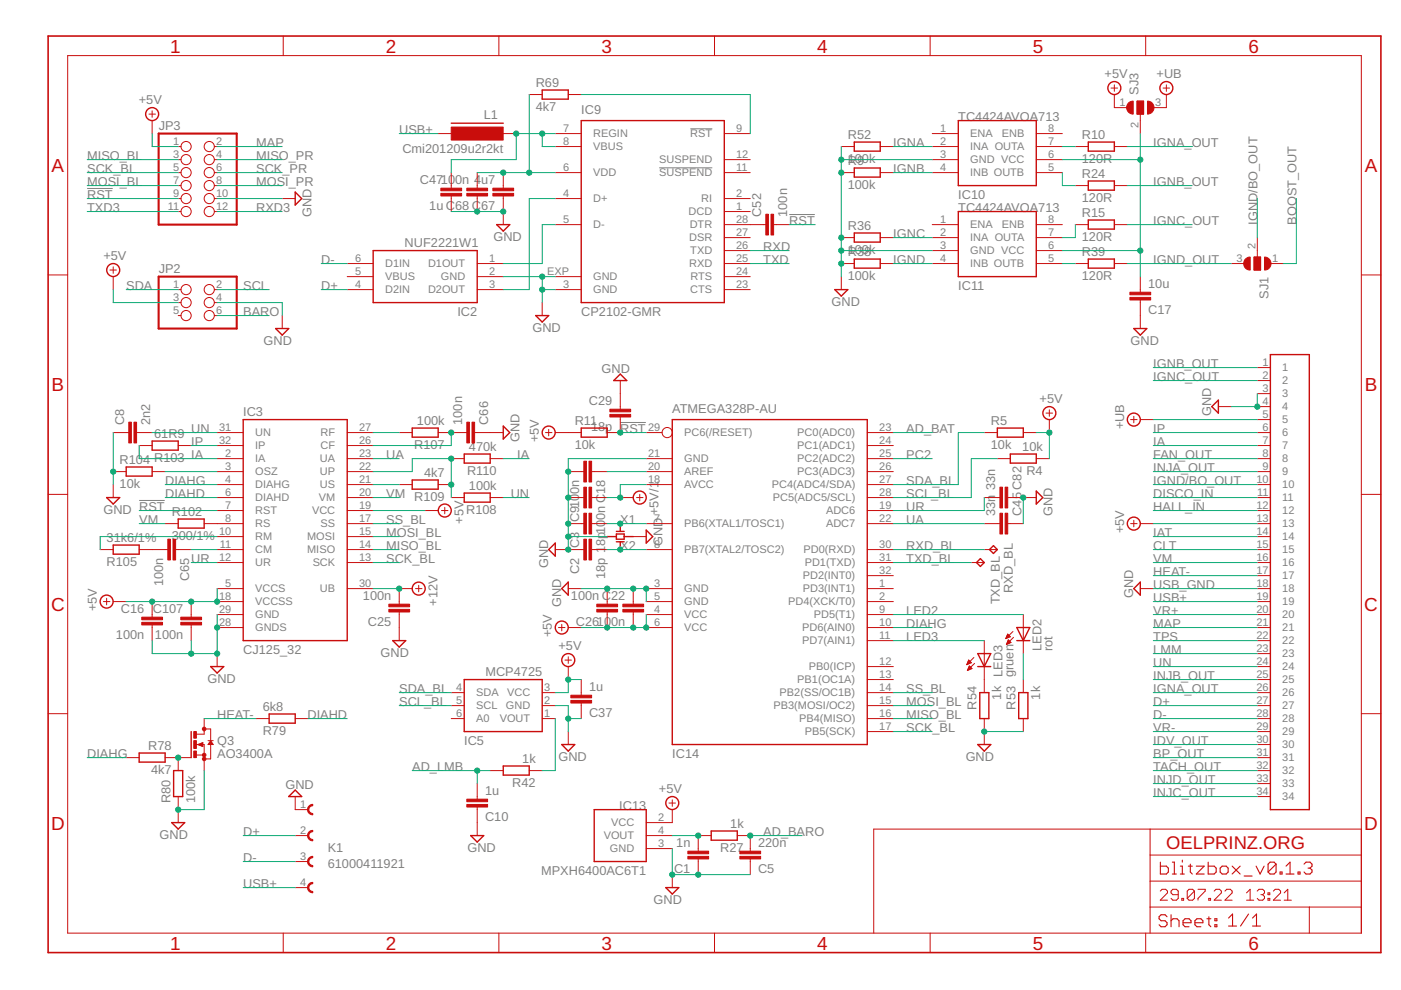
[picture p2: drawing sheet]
<svg xmlns="http://www.w3.org/2000/svg" width="297mm" height="210mm" viewBox="0 0 297 210" stroke-linecap="round" stroke-linejoin="round" font-family="sans-serif">
<path d="M18.5 40h5.4M139.8 35.6h11.2M146.4 27.3h4.6M167.3 45.5h5.5M131.5 89.6h5.4M29.5 106.1h5.4" fill="none" stroke="#808080" stroke-width=".21"/>
<g fill="none" stroke="#c90d0c" stroke-width=".21">
<path d="M14.4 11.8h274.2v186h-274.2zM60 7.6v4.2M105.8 7.6v4.2M151.5 7.6v4.2M197.2 7.6v4.2M235.6 18.7h1.3M236.3 18v1.4M242.9 7.6v4.2M246.6 18.7h1.4M247.3 18v1.4M31.6 24.2h1.4M32.3 23.5v1.4"/>
<path d="M32.3 25.6v2.7M37.8 39.3h.6M37.8 31.1h.6M37.8 36.6h.6M37.8 33.8h.6M45.4 39.3h.6M45.4 31.1h.6M45.4 36.6h.6M45.4 33.8h.6M92.9 28.3h2.8M95.7 36.6v3.3M101.2 36.6v3.3"/>
<path d="M106.7 28.3h2.8M106.7 36.6v3.3M112.2 20h2.8M117.7 31.1h5.5M117.7 36.6h5.5M117.7 28.3h5.5M120.5 20h2.7M153.6 36.6h5.5M153.6 28.3h5.5M153.6 33.8h5.5M178.4 31.1h2.7M178.4 36.6h2.7"/>
<path d="M186.6 31.1h2.8M186.6 36.6h2.8M197.7 31.1h5.5M197.7 36.6h5.5M197.7 28.3h5.5M197.7 33.8h5.5M219.7 31.1h5.5M219.7 36.6h5.5M219.7 28.3h5.5M219.7 33.8h5.5M228 39.3h2.7M228 31.1h2.7"/>
<path d="M236.3 39.3h2.7M236.3 31.1h2.7M236.3 20v2.8h2.7M241.1 21.4h1.4v2.8h-1.4zM241.8 24.2v4.1M247.3 20v2.8h-2.8M10.2 58.3h4.2M23.3 57.3h1.4M24 56.6v1.4M24 58.7v2.7M37.8 42.1h.6M37.8 44.9h.6"/>
<path d="M45.4 42.1h.6M45.4 44.9h.6M59.8 42.1h2.8M73.6 55.9h5.5M73.6 58.7h5.5M95.7 41.6v3.3M101.2 55.9h5.5M101.2 41.6v3.3M101.2 58.7h5.5M106.7 41.6v6M117.7 47.6h5.5M117.7 42.1h5.5"/>
<path d="M117.7 58.7h5.5M153.6 47.6h8.8M153.6 50.4h5.5M153.6 55.9h5.5M153.6 53.1h5.5M153.6 42.1h5.5M153.6 44.9h5.5M153.6 58.7h5.5M164 47.6h3.3M178.4 50.4h2.7M178.4 55.9h2.7M178.4 58.7v2.7"/>
<path d="M186.6 50.4h2.8M186.6 55.9h2.8M197.7 47.6h5.5M197.7 50.4h5.5M197.7 55.9h5.5M197.7 53.1h5.5M219.7 47.6h5.5M219.7 50.4h5.5M219.7 55.9h5.5M219.7 53.1h5.5M228 47.6h2.7M228 55.9h2.7"/>
<path d="M236.3 47.6h2.7M236.3 55.9h2.7M241.8 58.7v3.3M261.1 55.9h2.7M265.9 54.5h1.4v2.8h-1.4zM266.6 50.4v4.1M269.3 55.9h2.8M288.6 58.3h4.2M37.8 61.4h.6M37.8 64.2h.6M37.8 66.9h.6M45.4 61.4h.6"/>
<path d="M45.4 64.2h.6M45.4 66.9h.6M59.8 66.9v2.8M73.6 61.4h5.5M101.2 61.4h5.5M115 64.2v2.7M117.7 61.4h5.5M153.6 61.4h5.5M241.8 63.6v6.1M266.6 77.9h2.7M24 100h2.8M24 91.7h3.3"/>
<path d="M29 91.7h3.3M29.5 94.5h2.8M32.3 100h2.7M37.8 94.5h2.7M46 94.5h5.6M46 100h5.6M46 91.7h5.6M46 97.2h5.6M73.6 94.5h5.5M73.6 100h5.5M73.6 91.7h5.5M73.6 97.2h5.5"/>
<path d="M84.6 91.7h2.8M92.9 91.7h6.1M95.7 97.2h2.7M100.6 91.7h6.1M103.9 97.2h2.8M115.7 91.7h1.3M116.3 91v1.4M117.7 91.7h5.5M120.5 100h3.3M125.4 100h3.3M131.5 88.4v3.3h-2.8M131.5 80.7v6.1"/>
<path d="M137 100h5.5M137 91.7h3.4M137 97.2h5.5M183.9 94.5h5.5M183.9 100h5.5M183.9 91.7h5.5M183.9 97.2h5.5M208.7 91.7h2.8M211.5 97.2h2.7M217 91.7h2.7M219.7 97.2h2.8M221.8 87.6h1.4"/>
<path d="M222.5 86.9v1.4M222.5 89v2.7M239.7 89h1.4M240.4 88.3v1.3M241.8 89h2.7M258.3 86.2h2.8M266.6 94.5h2.7M266.6 100h2.7M266.6 91.7h2.7M266.6 97.2h2.7M266.6 80.7h2.7M266.6 83.5h2.7"/>
<path d="M266.6 86.2h2.7M266.6 89h2.7M10.2 104.8h4.2M21.2 116.5h2.8M24 102.7v2.8M29.5 116.5h6.1M35 111h2.8M37.2 116.5h3.3M43.3 111h8.3M46 108.2h5.6M46 116.5h5.6M46 105.5h5.6"/>
<path d="M46 102.7h5.6M46 113.8h5.6M46 119.3h5.6M73.6 108.2h5.5M73.6 111h5.5M73.6 116.5h5.5M73.6 105.5h5.5M73.6 102.7h5.5M73.6 113.8h5.5M73.6 119.3h5.5M84.6 102.7h2.8M90.1 108.2h2.8"/>
<path d="M92.9 102.7h2.8M93.6 108.2h1.4M94.3 107.6v1.3M95.7 105.5h2.7M103.9 105.5h2.8M117.7 116.5h6.1M120.5 111h3.3M120.5 105.5h3.3M125.4 111h3.3M125.4 116.5h3.3M125.4 105.5h3.3M131.5 105.5h2.8"/>
<path d="M134.3 113.8h2.7M135 105.5h1.3M135.6 104.8v1.4M137 111h5.5M137 116.5h5.5M137 102.7h5.5M183.9 108.2h5.5M183.9 111h5.5M183.9 116.5h5.5M183.9 105.5h5.5M183.9 102.7h5.5M183.9 119.3h5.5"/>
<path d="M205.9 119.3h2.8M208.7 111h3.3M208.7 116.5h2.8M208.7 105.5h3.3M213.7 111h3.3M213.7 105.5h6M239.7 111h1.4M240.4 110.3v1.4M241.8 111h2.7M266.6 108.2h2.7M266.6 111h2.7M266.6 116.5h2.7"/>
<path d="M266.6 105.5h2.7M266.6 102.7h2.7M266.6 113.8h2.7M266.6 119.3h2.7M288.6 104.8h4.2M21.9 127.6h1.4M22.6 126.9v1.3M24 127.6h2.8M32.3 127.6v3.3M32.3 132.5v3.3M40.5 127.6v3.3M40.5 132.5v3.3"/>
<path d="M46 124.8h5.6M46 130.3h5.6M46 133.1h5.6M46 127.6h5.6M46 138.6v2.7M73.6 124.8h5.5M84.6 129.8v6M87.4 124.8h-2.8v3.3M88.1 124.8h1.4M88.8 124.1v1.4M118.4 133.1h1.4M119.1 132.4v1.4"/>
<path d="M119.8 140h1.4M120.5 124.8h2.7M120.5 133.1h2.7M120.5 139.3v1.4M128.7 124.8v3.3M128.7 129.8v3.3M134.3 124.8v3.3M134.3 129.8v3.3M137 124.8h5.5M137 130.3h5.5M137 133.1h5.5M137 127.6h5.5"/>
<path d="M183.9 124.8h5.5M183.9 130.3h5.5M183.9 133.1h5.5M183.9 127.6h5.5M183.9 122h5.5M183.9 135.8h5.5M205.4 140h.1M206.5 139.4l-1.5 1.5M208.7 135.8v11.1M213.3 135.3h.2M213.3 135.1h.5M213.4 136.6h.1"/>
<path d="M213.4 135h.7M213.4 136.5h.3M213.5 134.9h.6M213.5 134.7h.5M213.5 136.4h.6M213.6 136.2h.7M213.6 134.6h.2M213.6 136.1h.6M213.6 134.5h.1M213.7 134.5l.5 .5-1 .4zM213.7 136h.4M213.7 135.8h.2"/>
<path d="M213.8 135.7l-.4 1M213.8 135.7l.5 .5M213.8 135.7h.1M214.3 136.2l-.9 .5M214.8 133.9l-1.6 1.5M214.9 135.1l-1.5 1.6M217 130.3v8.3M241.8 124.8h2.7M266.6 124.8h2.7M266.6 130.3h2.7M266.6 133.1h2.7M266.6 127.6h2.7"/>
<path d="M266.6 122h2.7M266.6 135.8h2.7M266.6 138.6h2.7M10.2 151.3h4.2M41.6 157.9h1.7v5.5M41.9 157.9l1.1-.4v.8zM43.3 152.4v3.3h-1.7M43.3 154.6h1.4v6.3h-1.4M44.1 157h1.1M44.7 157l.5 .9h-1.1zM54.3 152.4h2.8M62.6 152.4h2.7"/>
<path d="M95.7 152.4h2.7M95.7 146.9h2.7M95.7 149.6h2.7M115 152.4h2.7M115 146.9h2.7M115 149.6h2.7M120.5 141.3v2.8M120.5 155.1v2.8M123.2 144.1v3.3M123.2 149.1v3.3M183.9 152.4h5.5M183.9 141.3h5.5"/>
<path d="M183.9 144.1h5.5M183.9 146.9h5.5M183.9 149.6h5.5M183.9 155.1h5.5M205 140.9h.1M205 140.8h.3M205.1 140.6h.5M205.1 142.1h.1M205.1 140.5h.8M205.2 142h.3M205.2 140.4h.6M205.3 140.2h.4"/>
<path d="M205.3 141.8h.6M205.3 141.7h.7M205.3 140.1h.2M205.4 141.6h.5M205.4 141.4h.4M205.5 141.3h.1M205.5 141.2l.6 .6-1 .4zM205.9 140.5l-.5-.5-.4 .9M205.9 140.5l-.9 .4M206.6 140.7l-1.5 1.5M208.7 152.4v5.5M217 144.1v2.8"/>
<path d="M217 152.4v2.7M266.6 152.4h2.7M266.6 157.9h2.7M266.6 141.3h2.7M266.6 144.1h2.7M266.6 146.9h2.7M266.6 149.6h2.7M266.6 155.1h2.7M288.6 151.3h4.2M26.8 160.6h2.7M35 160.6h5.5M37.8 160.6v2.8"/>
<path d="M37.8 168.9v5.5M41.6 160.1h1.7M62.6 177.2h2.7M62.6 168.9v2.8h2.7M101.2 166.1v3.3M101.2 171.1v6.1M103.9 163.4h2.8M112.2 163.4h2.8M137 179.9h5.5M137 177.2h5.5M141.8 170.3h1.4M142.5 169.6v1.4"/>
<path d="M142.5 171.7v2.7h-5.5M150.8 177.2h-2.8v3.3M156.3 177.2h2.8v3.3M243.8 175.8v22M266.6 160.6h2.7M266.6 163.4h2.7M266.6 166.1h2.7M266.6 168.9h2.7M288.6 175.8h-103.3v22M60 197.8v4.2M62.6 182.7h2.7M62.6 188.2h2.7"/>
<path d="M105.8 197.8v4.2M142.5 185.4v2.8M148 182.1v3.3M151.5 197.8v4.2M159.1 182.1v3.3M197.2 197.8v4.2M242.9 197.8v4.2M243.8 192.3h44.8M243.8 186.8h44.8M243.8 181.3h44.8M246 188.9l.4-.3h.7l.4 .3v.4l-1.5 1.6h1.5M249.8 189.7h-1.1l-.4-.4v-.4l.4-.3h.7l.4 .3v1.6l-.4 .4h-.7l-.4-.4"/>
<path d="M250.6 190.5h.4v.4h-.4zM253.2 188.9v1.6l-.3 .4h-.8l-.4-.4M253.2 188.9l-.3-.3h-.8l-.4 .3v1.6M253.2 188.9l-1.5 1.6M254 188.6h1.5v.3l-1.5 1.6v.4M256.3 190.5h.4v.4h-.4zM257.4 188.9l.4-.3h.8l.4 .3v.4l-1.6 1.6h1.6M259.7 188.9l.4-.3h.8l.3 .3v.4l-1.5 1.6h1.5M264.3 190.9h1.5M264.3 189.3l.7-.7v2.3M266.6 188.9l.3-.3h.8l.4 .3v.4l-.4 .4M267.3 189.7h.4"/>
<path d="M267.7 189.7l.4 .4v.4l-.4 .4h-.8l-.3-.4M268.8 190.5h.4v.4h-.4zM268.8 189.3h.4v.4h-.4zM270 188.9l.4-.3h.7l.4 .3v.4l-1.5 1.6h1.5M272.3 190.9h1.5M272.3 189.3l.7-.7v2.3M277.6 192.3v5.5"/>
<circle cx="39.5" cy="31.1" r="1.08"/>
<circle cx="39.5" cy="36.6" r="1.08"/>
<circle cx="39.5" cy="33.8" r="1.08"/>
<circle cx="39.5" cy="39.3" r="1.08"/>
<circle cx="44.4" cy="31.1" r="1.08"/>
<circle cx="44.4" cy="33.8" r="1.08"/>
<circle cx="44.4" cy="36.6" r="1.08"/>
<circle cx="44.4" cy="39.3" r="1.08"/>
<circle cx="39.5" cy="44.9" r="1.08"/>
<circle cx="39.5" cy="42.1" r="1.08"/>
<circle cx="44.4" cy="44.9" r="1.08"/>
<circle cx="44.4" cy="42.1" r="1.08"/>
<circle cx="39.5" cy="61.4" r="1.08"/>
<circle cx="39.5" cy="66.9" r="1.08"/>
<circle cx="39.5" cy="64.2" r="1.08"/>
<circle cx="44.4" cy="61.4" r="1.08"/>
<circle cx="44.4" cy="64.2" r="1.08"/>
<circle cx="44.4" cy="66.9" r="1.08"/>
<circle cx="141.5" cy="91.7" r="1.08"/>
</g>
<g fill="#c90d0c" stroke="#c90d0c" stroke-width=".21">
<path d="M30.1 132h4.4v.5h-4.4z"/>
<path d="M30.1 130.9h4.4v.5h-4.4z"/>
<path d="M82.4 128.1h4.4v.6h-4.4z"/>
<path d="M82.4 129.2h4.4v.6h-4.4z"/>
<path d="M38.3 132h4.4v.5h-4.4z"/>
<path d="M38.3 130.9h4.4v.5h-4.4z"/>
<path d="M35.6 114.3h.5v4.4h-.5z"/>
<path d="M36.7 114.3h.5v4.4h-.5z"/>
<path d="M99 89.5h.5v4.4h-.5z"/>
<path d="M100.1 89.5h.5v4.4h-.5z"/>
<path d="M124.9 114.3h.5v4.4h-.5z"/>
<path d="M123.8 114.3h.5v4.4h-.5z"/>
<path d="M124.9 108.8h.5v4.4h-.5z"/>
<path d="M123.8 108.8h.5v4.4h-.5z"/>
<path d="M126.5 128.1h4.4v.6h-4.4z"/>
<path d="M126.5 129.2h4.4v.6h-4.4z"/>
<path d="M212 103.3h.6v4.4h-.6z"/>
<path d="M213.1 103.3h.6v4.4h-.6z"/>
<path d="M212 108.8h.6v4.4h-.6z"/>
<path d="M213.1 108.8h.6v4.4h-.6z"/>
<path d="M123.8 97.8h.5v4.4h-.5z"/>
<path d="M124.9 97.8h.5v4.4h-.5z"/>
<path d="M132.1 129.2h4.4v.6h-4.4z"/>
<path d="M132.1 128.1h4.4v.6h-4.4z"/>
<path d="M28.4 89.5h.6v4.4h-.6z"/>
<path d="M27.3 89.5h.6v4.4h-.6z"/>
<path d="M124.9 103.3h.5v4.4h-.5z"/>
<path d="M123.8 103.3h.5v4.4h-.5z"/>
<path d="M41.1 155.1h.5v1.4h-.5z"/>
<path d="M41.1 159.2h.5v1.4h-.5z"/>
<path d="M41.1 157h.5v1.7h-.5z"/>
<path d="M93.5 41h4.4v.6h-4.4z"/>
<path d="M93.5 39.9h4.4v.5h-4.4z"/>
<path d="M95.7 26.9h11v2.8h-11z"/>
<path d="M104.5 39.9h4.4v.5h-4.4z"/>
<path d="M104.5 41h4.4v.6h-4.4z"/>
<path d="M99 39.9h4.4v.5h-4.4z"/>
<path d="M99 41h4.4v.6h-4.4z"/>
<path d="M163.5 45.4h.5v4.4h-.5z"/>
<path d="M162.4 45.4h.5v4.4h-.5z"/>
<path d="M145.8 180.5h4.4v.5h-4.4z"/>
<path d="M145.8 181.6h4.4v.5h-4.4z"/>
<path d="M156.9 180.5h4.4v.5h-4.4z"/>
<path d="M156.9 181.6h4.4v.5h-4.4z"/>
<path d="M239.6 62h4.4v.5h-4.4z"/>
<path d="M239.6 63.1h4.4v.5h-4.4z"/>
<path d="M241.1 21.4h1.4v2.8h-1.4z"/>
<path d="M129.3 87.9h4.4v.5h-4.4z"/>
<path d="M129.3 86.8h4.4v.5h-4.4z"/>
<path d="M265.9 54.5h1.4v2.8h-1.4z"/>
<path d="M121 147.4h4.4v.6h-4.4z"/>
<path d="M121 148.5h4.4v.6h-4.4z"/>
<path d="M99 169.4h4.4v.6h-4.4z"/>
<path d="M99 170.6h4.4v.5h-4.4z"/>
</g>
<g fill="none" stroke="#c90d0c" stroke-width=".3">
<path d="M115 19.1h5.5v1.9h-5.5zM95.7 26.1h11M123.2 25.6h30.4v38.6h-30.4zM181.1 30.1h5.5v1.9h-5.5zM181.1 35.6h5.5v1.9h-5.5zM203.2 25.6h16.5v13.7h-16.5zM230.7 38.4h5.6v1.9h-5.6zM230.7 30.1h5.6v1.9h-5.6zM62.6 40.7l1.4 1.4-1.4 1.4zM79.1 53.1h22.1v11.1h-22.1zM105.3 47.6h2.8l-1.4 1.4zM181.1 49.4h5.5v1.9h-5.5z"/>
<path d="M181.1 54.9h5.5v2h-5.5zM203.2 44.9h16.5v13.8h-16.5zM230.7 46.7h5.6v1.9h-5.6zM230.7 54.9h5.6v2h-5.6zM58.4 69.7h2.8l-1.4 1.4zM113.6 66.9h2.7l-1.3 1.4zM131.5 79.3l1.4 1.4h-2.8zM177 61.4h2.7l-1.3 1.4zM240.4 69.7h2.7l-1.3 1.4zM269.3 75.2h8.3v96.5h-8.3zM26.8 99h5.5v1.9h-5.5zM32.3 93.5h5.5v1.9h-5.5z"/>
<path d="M51.6 89h22v46.8h-22zM87.4 90.8h5.5v1.9h-5.5zM98.4 96.3h5.5v1.9h-5.5zM106.7 90.3l1.4 1.4-1.4 1.4zM123.2 90.8h5.5v1.9h-5.5zM142.5 89h41.4v68.9h-41.4zM211.5 90.8h5.5v1.9h-5.5zM214.2 96.3h5.5v1.9h-5.5zM256.9 86.2l1.4-1.4v2.8zM22.6 105.5h2.8l-1.4 1.4zM24 115.6h5.5v1.9h-5.5zM37.8 110h5.5v2h-5.5z"/>
<path d="M87.4 101.8h5.5v1.9h-5.5zM98.4 104.5h5.5v2h-5.5zM116.3 116.5l1.4-1.4v2.8zM128.7 113.8h2M130.7 114.9h1.6M130.7 112.7h1.6M130.7 113.2h1.6v1.1h-1.6zM131.5 111v1.7M131.5 114.9v1.6M132.3 113.8h2M137 112.4l1.4 1.4-1.4 1.3zM207.9 118.4l.8 .9-.8 .8-.9-.8z"/>
<path d="M209.8 116.5l.8-.8 .9 .8-.9 .8zM219.7 104.1l1.4 1.4-1.4 1.4zM83.3 135.8h2.7l-1.4 1.4zM120.5 123.4v2.8l-1.4-1.4zM207.3 138.6h2.8l-1.4 2.7zM215.6 135.8h2.7M215.6 133.1h2.7l-1.3 2.7zM241.8 123.4v2.8l-1.4-1.4zM29.5 159.7h5.5v1.9h-5.5zM40.5 155.1v5.5M42.2 157.9l.7 .2v-.5l-.6 .3M44.7 141.3h2.7l-1.4 1.4z"/>
<path d="M44.7 157.3l.2 .4h-.5zM57.1 151.4h5.5v1.9h-5.5zM98.4 144.1h16.6v11h-16.6zM119.1 157.9h2.8l-1.4 1.4zM207.3 141.3h2.8M207.3 157.9h2.8l-1.4 1.4zM207.7 146.9h2v5.5h-2zM216 146.9h1.9v5.5h-1.9zM36.4 174.4h2.8l-1.4 1.4zM36.8 163.4h1.9v5.5h-1.9zM62.6 167.5l1.4 1.4h-2.8zM99.8 177.2h2.8l-1.4 1.3z"/>
<path d="M106.7 162.4h5.5v1.9h-5.5zM126 171.7h11v11h-11zM150.8 176.2h5.5v1.9h-5.5zM141.2 188.2h2.7l-1.4 1.4z"/>
<circle cx="236.3" cy="18.7" r="1.38"/>
<circle cx="247.3" cy="18.7" r="1.38"/>
<circle cx="32.3" cy="24.2" r="1.38"/>
<circle cx="24" cy="57.3" r="1.38"/>
<circle cx="116.3" cy="91.7" r="1.38"/>
<circle cx="222.5" cy="87.6" r="1.38"/>
<circle cx="240.4" cy="89" r="1.38"/>
<circle cx="94.3" cy="108.2" r="1.38"/>
<circle cx="135.6" cy="105.5" r="1.38"/>
<circle cx="240.4" cy="111" r="1.38"/>
<circle cx="22.6" cy="127.6" r="1.38"/>
<circle cx="88.8" cy="124.8" r="1.38"/>
<circle cx="119.1" cy="133.1" r="1.38"/>
<circle cx="120.5" cy="140" r="1.38"/>
<circle cx="142.5" cy="170.3" r="1.38"/>
</g>
<g fill="#c90d0c" stroke="#c90d0c" stroke-width=".21">
<path d="M243.3 21.4a1.38 1.38 0 0 1 1.4 1.4 1.38 1.38 0 0 1-1.4 1.4z" fill-rule="evenodd"/>
<path d="M239.3 21.8l.5-.3 .5-.1v2.8a1.39 1.39 0 0 1-1.3-.9 1.39 1.39 0 0 1 .3-1.5z" fill-rule="evenodd"/>
<path d="M264.1 54.9l.5-.3 .5-.1v2.8a1.37 1.37 0 0 1-1.3-.9 1.37 1.37 0 0 1 .3-1.5z" fill-rule="evenodd"/>
<path d="M268.1 54.5a1.38 1.38 0 0 1 1.4 1.4 1.38 1.38 0 0 1-1.4 1.4z" fill-rule="evenodd"/>
<path d="M65.6 170.8l.7-.3v.3a.83 .83 0 0 0-.8 .9 .83 .83 0 0 0 .8 .8v.3a1.1 1.1 0 0 1-1-.8 1.1 1.1 0 0 1 .3-1.2z" fill-rule="evenodd"/>
<path d="M65.4 176.5l.8-.4h.1v.2a.83 .83 0 0 0-.8 .9 .83 .83 0 0 0 .8 .8v.3a1.1 1.1 0 0 1-1-.6 1.1 1.1 0 0 1 .1-1.2z" fill-rule="evenodd"/>
<path d="M65.4 182l.8-.4h.1v.2a.84 .84 0 0 0-.8 .9 .84 .84 0 0 0 .8 .8v.3a1.12 1.12 0 0 1-1-.6 1.12 1.12 0 0 1 .1-1.2z" fill-rule="evenodd"/>
<path d="M65.4 187.5l.8-.4h.1v.3a.83 .83 0 0 0-.8 .8 .83 .83 0 0 0 .8 .8v.3a1.1 1.1 0 0 1-1-.6 1.1 1.1 0 0 1 .1-1.2z" fill-rule="evenodd"/>
<circle cx="43.3" cy="160.9" r=".38"/>
<circle cx="43.3" cy="160.1" r=".38"/>
<circle cx="43.3" cy="154.6" r=".38"/>
</g>
<g fill="none" stroke="#c90d0c" stroke-width=".23">
<path d="M246 182.8v2.5h1.3l.4-.4v-.8l-.4-.5h-1.3M247.4 194.4l-.4-.4h-.8l-.5 .4v.4l.5 .4h.8l.4 .4v.5l-.4 .4h-.8l-.5-.4M248.3 195.2l.4-.4h.9l.4 .4v1.3M248.3 194v2.5M248.6 185.3h.8M248.6 182.8h.4v2.5M250.3 185.3h.8M250.3 183.6h.4v1.7M250.7 182.4v.4M250.8 195.6h1.7v-.4l-.4-.4h-.9l-.4 .4v.9l.4 .4h.9M251.9 183.6h.9M252.4 183.2v1.7l.4 .4"/>
<path d="M253.3 195.6h1.7v-.4l-.4-.4h-.8l-.5 .4v.9l.5 .4h.8M253.6 183.6h1.7l-1.7 1.7h1.7M255.9 194.8h.8M256.2 182.8v2.5h1.2l.5-.4v-.8l-.5-.5h-1.2M256.3 194.4v1.7l.4 .4M257.6 194.8h.4v.4h-.4zM257.6 196.1h.4v.4h-.4zM258.7 184.1l.4-.5h.9l.4 .5v.8l-.4 .4h-.9l-.4-.4zM260.5 194.6l.8-.8v2.5M260.5 196.3h1.7M261.2 183.6l1.7 1.7M262.9 183.6l-1.7 1.7"/>
<path d="M263.8 185.7h1.7M264.7 193.8l-1.7 2.5M265.6 196.3h1.7M265.6 194.6l.8-.8v2.5M266.3 183.6l.9 1.7 .8-1.7M270.6 183.2v1.7l-.5 .4h-.8l-.4-.4M270.6 183.2l-.5-.4h-.8l-.4 .4v1.7M270.6 183.2l-1.7 1.7M271.4 184.9h.4v.4h-.4zM272.7 185.3h1.7M272.7 183.6l.8-.8v2.5M275.2 184.9h.4v.4h-.4z"/>
<path d="M276.5 183.2l.4-.4h.8l.5 .4v.4l-.5 .5M277.3 184.1h.4M277.7 184.1l.5 .4v.4l-.5 .4h-.8l-.4-.4"/>
</g>
<path d="M10.2 7.6h282.6v194.4h-282.6z" fill="none" stroke="#c90d0c" stroke-width=".34"/>
<path d="M33.6 28.3h16.6v19.3h-16.6zM33.6 58.7h16.6v11h-16.6z" fill="none" stroke="#c90d0c" stroke-width=".44"/>
<g fill="none" stroke="#0dab76" stroke-width=".21">
<path d="M18.5 33.8h19.3M18.5 39.3h19.3M18.5 36.6h19.3M32.3 28.3v2.8h5.5M46 33.8h13.8M46 31.1h13.8M46 39.3h13.8M46 36.6h13.8M84.6 28.3h8.3M101.2 36.6h16.5M112.2 20v16.6M115 28.3v2.8h2.7"/>
<path d="M117.7 28.3h-8.2v5.5h-13.8v2.8M123.2 20h35.9v8.3M178.4 31.1v27.6M178.4 33.8h19.3M189.4 31.1h8.3M189.4 36.6h8.3M225.2 33.8h16.6M225.2 31.1h2.8M225.2 36.6v2.7h2.8M239 31.1h13.8M239 39.3h13.8M241.8 28.3v30.4"/>
<path d="M18.5 44.9h19.3M18.5 42.1h19.3M46 44.9h13.8M46 42.1h13.8M68.1 55.9h5.5M95.7 44.9h11M106.7 58.7h11M115 58.7v5.5M117.7 47.6h-2.7v8.3h-8.3M117.7 42.1h-5.5v19.3h-5.5M159.1 53.1h8.2M159.1 55.9h8.2"/>
<path d="M167.3 47.6h5.5M178.4 53.1h19.3M189.4 55.9h8.3M189.4 50.4h8.3M225.2 53.1h16.6M225.2 55.9h2.8M228 47.6v2.8h-2.8M239 47.6h13.8M239 55.9h22.1M266.6 42.1v8.3M274.8 42.1v13.8h-2.7M24 61.4v2.8h13.8"/>
<path d="M26.8 61.4h11M46 64.2h13.8v2.7M46 61.4h11.1M46 66.9h11.1M68.1 61.4h5.5M115 61.4h2.7M244.5 77.9h22.1M24 91.7v11M29.5 94.5v2.7h16.5M32.3 91.7h13.7M35 100h11M40.5 94.5h5.5"/>
<path d="M79.1 97.2h5.5M79.1 100h8.3v-2.8h8.3v8.3M79.1 91.7h5.5M95.7 91.7v2.8h-16.6M106.7 97.2h5.5M128.7 100h8.3M131.5 91.7h5.5M137 97.2h-16.5v19.3M189.4 97.2h8.3M189.4 91.7h8.3M208.7 91.7h-5.5v11h-13.8M211.5 97.2h-5.6v8.3h-16.5"/>
<path d="M219.7 91.7h2.8v5.5M244.5 97.2h22.1M244.5 91.7h22.1M244.5 94.5h22.1M244.5 100h22.1M244.5 80.7h22.1M244.5 89h22.1M266.6 83.5v2.7h-5.5M29.5 108.2h16.5M29.5 111h5.5M35 105.5h11M35 102.7h11"/>
<path d="M40.5 119.3h5.5M40.5 116.5h5.5M46 113.8h-24.8v2.7M79.1 113.8h5.5M79.1 108.2h11M79.1 111h5.5M79.1 105.5h5.5M79.1 119.3h5.5M79.1 116.5h5.5M79.1 102.7h5.5M106.7 105.5h5.5M120.5 113.8h8.2"/>
<path d="M128.7 111h8.3M128.7 116.5h8.3M137 102.7h-5.5v2.8h-2.8M189.4 111h19.3M189.4 119.3h16.5M189.4 116.5h19.3M208.7 105.5v2.7h-19.3M217 105.5v5.5M244.5 113.8h22.1M244.5 108.2h22.1M244.5 111h22.1M244.5 105.5h22.1"/>
<path d="M244.5 119.3h22.1M244.5 116.5h22.1M244.5 102.7h22.1M40.5 135.8v2.8M46 124.8v2.8h-19.2M46 130.3v8.3h-13.7v-2.8M79.1 124.8h5.5M123.2 124.8h13.8v2.8M137 130.3v2.8h-13.8M189.4 133.1h8.3M189.4 135.8h19.3M189.4 130.3h27.6"/>
<path d="M217 138.6v5.5M244.5 138.6h22.1M244.5 124.8h22.1M244.5 127.6h22.1M244.5 133.1h22.1M244.5 122h22.1M244.5 135.8h22.1M244.5 130.3h22.1M43.3 152.4h11M65.3 152.4h8.3M84.6 149.6h11.1M84.6 146.9h11.1"/>
<path d="M117.7 149.6h2.8v5.5M117.7 152.4v11h-2.7M120.5 152.4h2.7M123.2 144.1h-2.7v2.8h-2.8M189.4 155.1h8.3M189.4 149.6h8.3M189.4 152.4h8.3M189.4 146.9h8.3M208.7 155.1h8.3M244.5 155.1h22.1M244.5 149.6h22.1M244.5 152.4h22.1"/>
<path d="M244.5 146.9h22.1M244.5 144.1h22.1M244.5 141.3h22.1M244.5 157.9h22.1M18.5 160.6h8.3M43.3 163.4v8.3h-5.5M51.6 177.2h11M87.4 163.4h16.5M101.2 163.4v2.7M142.5 179.9v5.5h16.6M142.5 177.2h5.5M159.1 177.2h11"/>
<path d="M244.5 160.6h22.1M244.5 163.4h22.1M244.5 166.1h22.1M244.5 168.9h22.1M51.6 182.7h11M51.6 188.2h11"/>
</g>
<g fill="#0dab76" stroke="#0dab76" stroke-width=".21">
<circle cx="37.8" cy="171.7" r=".55"/>
<circle cx="46" cy="133.1" r=".55"/>
<circle cx="40.5" cy="138.6" r=".55"/>
<circle cx="46" cy="138.6" r=".55"/>
<circle cx="24" cy="100" r=".55"/>
<circle cx="134.3" cy="124.8" r=".55"/>
<circle cx="128.7" cy="124.8" r=".55"/>
<circle cx="137" cy="124.8" r=".55"/>
<circle cx="120.5" cy="100" r=".55"/>
<circle cx="120.5" cy="105.5" r=".55"/>
<circle cx="120.5" cy="116.5" r=".55"/>
<circle cx="120.5" cy="111" r=".55"/>
<circle cx="120.5" cy="113.8" r=".55"/>
<circle cx="217" cy="105.5" r=".55"/>
<circle cx="178.4" cy="55.9" r=".55"/>
<circle cx="178.4" cy="53.1" r=".55"/>
<circle cx="178.4" cy="36.6" r=".55"/>
<circle cx="178.4" cy="33.8" r=".55"/>
<circle cx="178.4" cy="50.4" r=".55"/>
<circle cx="101.2" cy="44.9" r=".55"/>
<circle cx="106.7" cy="44.9" r=".55"/>
<circle cx="208.7" cy="155.1" r=".55"/>
<circle cx="266.6" cy="86.2" r=".55"/>
<circle cx="148" cy="185.4" r=".55"/>
<circle cx="142.5" cy="185.4" r=".55"/>
<circle cx="115" cy="61.4" r=".55"/>
<circle cx="115" cy="58.7" r=".55"/>
<circle cx="120.5" cy="152.4" r=".55"/>
<circle cx="46" cy="127.6" r=".55"/>
<circle cx="40.5" cy="127.6" r=".55"/>
<circle cx="32.3" cy="127.6" r=".55"/>
<circle cx="134.3" cy="133.1" r=".55"/>
<circle cx="128.7" cy="133.1" r=".55"/>
<circle cx="137" cy="133.1" r=".55"/>
<circle cx="120.5" cy="144.1" r=".55"/>
<circle cx="222.5" cy="91.7" r=".55"/>
<circle cx="37.8" cy="160.6" r=".55"/>
<circle cx="95.7" cy="102.7" r=".55"/>
<circle cx="95.7" cy="97.2" r=".55"/>
<circle cx="95.7" cy="91.7" r=".55"/>
<circle cx="131.5" cy="91.7" r=".55"/>
<circle cx="131.5" cy="116.5" r=".55"/>
<circle cx="131.5" cy="111" r=".55"/>
<circle cx="84.6" cy="124.8" r=".55"/>
<circle cx="101.2" cy="163.4" r=".55"/>
<circle cx="106.7" cy="36.6" r=".55"/>
<circle cx="112.2" cy="36.6" r=".55"/>
<circle cx="159.1" cy="177.2" r=".55"/>
<circle cx="148" cy="177.2" r=".55"/>
<circle cx="241.8" cy="33.8" r=".55"/>
<circle cx="241.8" cy="53.1" r=".55"/>
<circle cx="115" cy="28.3" r=".55"/>
<circle cx="109.5" cy="28.3" r=".55"/>
<circle cx="131.5" cy="105.5" r=".55"/>
</g>
<g font-size="4" fill="#c90d0c">
<text x="36.1" y="11.1">1</text>
<text x="81.8" y="11.1">2</text>
<text x="127.5" y="11.1">3</text>
<text x="173.2" y="11.1">4</text>
<text x="219" y="11.1">5</text>
<text x="264.7" y="11.1">6</text>
<text x="10.9" y="36.5">A</text>
<text x="289.4" y="36.5">A</text>
<text x="10.9" y="83">B</text>
<text x="289.4" y="83">B</text>
<text x="10.8" y="129.5">C</text>
<text x="289.3" y="129.5">C</text>
<text x="10.8" y="176">D</text>
<text x="289.3" y="176">D</text>
<text x="36.1" y="201.3">1</text>
<text x="81.8" y="201.3">2</text>
<text x="127.5" y="201.3">3</text>
<text x="173.2" y="201.3">4</text>
<text x="219" y="201.3">5</text>
<text x="264.7" y="201.3">6</text>
</g>
<text font-size="3.9" fill="#c90d0c" x="247.3" y="179.9">OELPRINZ.ORG</text>
<g font-size="2.7" fill="#808080">
<text x="234.2" y="16.6">+5V</text>
<text x="245.2" y="16.6">+UB</text>
<text x="29.4" y="22.1">+5V</text>
<text x="113.6" y="23.6">4k7</text>
<text x="113.6" y="18.4">R69</text>
<text x="241.4" y="20.1" transform="rotate(-90 241.4 20.1)">SJ3</text>
<text x="33.6" y="27.6">JP3</text>
<text x="84.6" y="28.3">USB+</text>
<text x="102.6" y="25.3">L1</text>
<text x="123.2" y="24.2">IC9</text>
<text x="179.7" y="29.5">R52</text>
<text x="203.2" y="25.6">TC4424AVOA713</text>
<text x="229.4" y="29.5">R10</text>
<text x="18.5" y="33.8">MISO_BL</text>
<text x="54.3" y="31.1">MAP</text>
<text x="54.3" y="33.8">MISO_PR</text>
<text x="85.3" y="32.5">Cmi201209u2r2kt</text>
<text x="179.7" y="34.7">100k</text>
<text x="179.7" y="35">R9</text>
<text x="189.4" y="31.1">IGNA</text>
<text x="229.4" y="34.7">120R</text>
<text x="244.5" y="31.1">IGNA_OUT</text>
<text x="18.5" y="39.3">MOSI_BL</text>
<text x="18.5" y="36.6">SCK_BL</text>
<text x="54.3" y="39.3">MOSI_PR</text>
<text x="54.3" y="36.6">SCK_PR</text>
<text x="89" y="38.9">C47100n 4u7</text>
<text x="179.7" y="40.2">100k</text>
<text x="189.4" y="36.6">IGNB</text>
<text x="229.4" y="37.7">R24</text>
<text x="244.5" y="39.3">IGNB_OUT</text>
<text x="18.5" y="42.1">RST</text>
<text x="18.5" y="44.9">TXD3</text>
<text x="54.3" y="44.9">RXD3</text>
<text x="66" y="46" transform="rotate(-90 66 46)">GND</text>
<text x="91" y="44.4">1u C68 C67</text>
<text x="161.4" y="46" transform="rotate(-90 161.4 46)">C52</text>
<text x="166.9" y="46" transform="rotate(-90 166.9 46)">100n</text>
<text x="167.3" y="47.6">RST</text>
<text x="203.2" y="44.9">TC4424AVOA</text>
<text x="203.2" y="42.1">IC10</text>
<text x="220.1" y="44.9">713</text>
<text x="229.4" y="42.9">120R</text>
<text x="229.4" y="46">R15</text>
<text x="244.5" y="47.6">IGNC_OUT</text>
<text x="266.6" y="47.6" transform="rotate(-90 266.6 47.6)">IGND/BO_OUT</text>
<text x="274.8" y="47.6" transform="rotate(-90 274.8 47.6)">BOOST_OUT</text>
<text x="85.8" y="52.3">NUF2221W1</text>
<text x="104.6" y="51.1">GND</text>
<text x="161.8" y="53.1">RXD</text>
<text x="179.7" y="54">100k</text>
<text x="179.7" y="48.7">R36</text>
<text x="189.4" y="50.4">IGNC</text>
<text x="229.4" y="51.2">120R</text>
<text x="21.9" y="55.2">+5V</text>
<text x="33.6" y="58">JP2</text>
<text x="68.1" y="55.9">D-</text>
<text x="161.8" y="55.9">TXD</text>
<text x="179.7" y="59.5">100k</text>
<text x="179.7" y="54.3">R38</text>
<text x="189.4" y="55.9">IGND</text>
<text x="229.4" y="59.5">120R</text>
<text x="229.4" y="54.3">R39</text>
<text x="244.5" y="55.9">IGND_OUT</text>
<text x="26.7" y="61.4">SDA</text>
<text x="51.6" y="61.4">SCL</text>
<text x="68.1" y="61.4">D+</text>
<text x="176.3" y="64.8">GND</text>
<text x="203.2" y="61.4">IC11</text>
<text x="243.4" y="61">10u</text>
<text x="268.9" y="63.3" transform="rotate(-90 268.9 63.3)">SJ1</text>
<text x="51.6" y="66.9">BARO</text>
<text x="97" y="66.9">IC2</text>
<text x="112.9" y="70.4">GND</text>
<text x="123.2" y="66.9">CP2102-GMR</text>
<text x="243.4" y="66.5">C17</text>
<text x="55.9" y="73.1">GND</text>
<text x="239.7" y="73.1">GND</text>
<text x="244.5" y="77.9">IGNB_OUT</text>
<text x="127.6" y="79.2">GND</text>
<text x="244.5" y="80.7">IGNC_OUT</text>
<text x="51.6" y="88.1">IC3</text>
<text x="124.9" y="85.8">C29</text>
<text x="142.5" y="87.6">ATMEGA328P-AU</text>
<text x="220.4" y="85.5">+5V</text>
<text x="256.8" y="88.3" transform="rotate(-90 256.8 88.3)">GND</text>
<text x="26.3" y="90.1" transform="rotate(-90 26.3 90.1)">C8</text>
<text x="31.8" y="90.1" transform="rotate(-90 31.8 90.1)">2n2</text>
<text x="32.7" y="92.8">61R9</text>
<text x="40.5" y="94.5">IP</text>
<text x="40.5" y="91.7">UN</text>
<text x="87.8" y="95.3">R107</text>
<text x="88.4" y="90.1">100k</text>
<text x="98" y="90.1" transform="rotate(-90 98 90.1)">100n</text>
<text x="99.4" y="95.6">470k</text>
<text x="103.5" y="90.1" transform="rotate(-90 103.5 90.1)">C66</text>
<text x="110.1" y="93.8" transform="rotate(-90 110.1 93.8)">GND</text>
<text x="114.3" y="93.8" transform="rotate(-90 114.3 93.8)">+5V</text>
<text x="121.9" y="95.3">10k</text>
<text x="121.9" y="90.1">R11</text>
<text x="125.3" y="91.3">18p RST</text>
<text x="192.1" y="91.7">AD_BAT</text>
<text x="210.1" y="95.3">10k</text>
<text x="210.1" y="90.1">R5</text>
<text x="216.7" y="95.6">10k</text>
<text x="238.3" y="91" transform="rotate(-90 238.3 91)">+UB</text>
<text x="244.5" y="91.7">IP</text>
<text x="244.5" y="94.5">IA</text>
<text x="25.4" y="98.4">R104 R103</text>
<text x="40.5" y="97.2">IA</text>
<text x="81.9" y="97.2">UA</text>
<text x="89.9" y="101.1">4k7</text>
<text x="99" y="100.8">R110</text>
<text x="109.6" y="97.2">IA</text>
<text x="192.1" y="97.2">PC2</text>
<text x="217.6" y="100.8">R4</text>
<text x="244.5" y="100">INJA_OUT</text>
<text x="244.5" y="97.2">FAN_OUT</text>
<text x="25.4" y="103.6">10k</text>
<text x="35" y="105.5">DIAHD</text>
<text x="35" y="102.7">DIAHG</text>
<text x="81.9" y="105.5">VM</text>
<text x="87.8" y="106.3">R109</text>
<text x="99.4" y="103.8">100k</text>
<text x="108.3" y="105.5">UN</text>
<text x="192.1" y="105.5">SCL_BL</text>
<text x="192.1" y="102.7">SDA_BL</text>
<text x="211" y="103.8" transform="rotate(-90 211 103.8)">33n</text>
<text x="244.5" y="105.5">DISCO_IN</text>
<text x="244.5" y="102.7">IGND/BO_OUT</text>
<text x="21.9" y="108.9">GND</text>
<text x="29.5" y="111">VM</text>
<text x="29.5" y="108.3">RST</text>
<text x="36.4" y="109.4">R102</text>
<text x="81.9" y="113.8">MOSI_BL</text>
<text x="81.9" y="111">SS_BL</text>
<text x="98.3" y="111.1" transform="rotate(-90 98.3 111.1)">+5V</text>
<text x="98.8" y="109.1">R108</text>
<text x="122.8" y="110.6" transform="rotate(-90 122.8 110.6)">C9100n</text>
<text x="131.5" y="111">X1</text>
<text x="139.6" y="109.2" transform="rotate(-90 139.6 109.2)">+5V/1</text>
<text x="192.1" y="111">UA</text>
<text x="192.1" y="108.3">UR</text>
<text x="211" y="109.4" transform="rotate(-90 211 109.4)">33n</text>
<text x="216.5" y="109.4" transform="rotate(-90 216.5 109.4)">C45 C82</text>
<text x="223.2" y="109.4" transform="rotate(-90 223.2 109.4)">GND</text>
<text x="238.3" y="113.1" transform="rotate(-90 238.3 113.1)">+5V</text>
<text x="244.5" y="113.8">IAT</text>
<text x="244.5" y="108.3">HALL_IN</text>
<text x="22.6" y="114.9">31k6/1%</text>
<text x="36.4" y="114.6">3</text>
<text x="37.9" y="114.6">00/1%</text>
<text x="40.5" y="119.3">UR</text>
<text x="81.9" y="116.5">MISO_BL</text>
<text x="81.9" y="119.3">SCK_BL</text>
<text x="122.8" y="116.1" transform="rotate(-90 122.8 116.1)">C3</text>
<text x="131.5" y="116.5">X2</text>
<text x="140.5" y="115.8" transform="rotate(-90 140.5 115.8)">GND</text>
<text x="192.1" y="116.5">RXD_BL</text>
<text x="192.1" y="119.3">TXD_BL</text>
<text x="244.5" y="119.3">VM</text>
<text x="244.5" y="116.5">CLT</text>
<text x="22.6" y="120.1">R105</text>
<text x="34.6" y="124.2" transform="rotate(-90 34.6 124.2)">100n</text>
<text x="40.1" y="123.2" transform="rotate(-90 40.1 123.2)">C65</text>
<text x="116.2" y="120.5" transform="rotate(-90 116.2 120.5)">GND</text>
<text x="122.8" y="121.7" transform="rotate(-90 122.8 121.7)">C2</text>
<text x="128.3" y="122.7" transform="rotate(-90 128.3 122.7)">18p 18p100n C18</text>
<text x="214.8" y="125.7" transform="rotate(-90 214.8 125.7)">RXD_BL</text>
<text x="244.5" y="124.8">USB_GND</text>
<text x="244.5" y="122">HEAT-</text>
<text x="20.5" y="129.6" transform="rotate(-90 20.5 129.6)">+5V</text>
<text x="25.6" y="129.9">C16</text>
<text x="32.4" y="129.9">C107</text>
<text x="77" y="127.1">100n</text>
<text x="92.8" y="128.5" transform="rotate(-90 92.8 128.5)">+12V</text>
<text x="119" y="128.7" transform="rotate(-90 119 128.7)">GND</text>
<text x="121.1" y="127.1">100n C22</text>
<text x="192.1" y="130.3">LED2</text>
<text x="212" y="128.1" transform="rotate(-90 212 128.1)">TXD_BL</text>
<text x="240.3" y="126.9" transform="rotate(-90 240.3 126.9)">GND</text>
<text x="244.5" y="130.3">VR+</text>
<text x="244.5" y="127.6">USB+</text>
<text x="24.6" y="135.4">100n</text>
<text x="32.8" y="135.4">100n</text>
<text x="78" y="132.6">C25</text>
<text x="117" y="135.1" transform="rotate(-90 117 135.1)">+5V</text>
<text x="118.4" y="137.9">+5V</text>
<text x="122.1" y="132.6">C26100n</text>
<text x="192.1" y="133.1">DIAHG</text>
<text x="192.1" y="135.8">LED3</text>
<text x="244.5" y="135.8">TPS</text>
<text x="244.5" y="133.1">MAP</text>
<text x="51.6" y="138.6">CJ125_32</text>
<text x="80.7" y="139.3">GND</text>
<text x="102.9" y="143.3">MCP4725</text>
<text x="212.5" y="143.5" transform="rotate(-90 212.5 143.5)">LED3</text>
<text x="214.9" y="143.5" transform="rotate(-90 214.9 143.5)">gruen</text>
<text x="220.8" y="138" transform="rotate(-90 220.8 138)">LED2</text>
<text x="223.2" y="138" transform="rotate(-90 223.2 138)">rot</text>
<text x="244.5" y="141.3">UN</text>
<text x="244.5" y="138.6">LMM</text>
<text x="44" y="144.8">GND</text>
<text x="84.6" y="149.6">SCL_BL</text>
<text x="84.6" y="146.8">SDA_BL</text>
<text x="124.9" y="146.4">1u</text>
<text x="192.1" y="149.6">MOSI_BL</text>
<text x="192.1" y="146.8">SS_BL</text>
<text x="212.3" y="148.3" transform="rotate(-90 212.3 148.3)">1k</text>
<text x="220.5" y="148.3" transform="rotate(-90 220.5 148.3)">1k</text>
<text x="244.5" y="144.1">INJB_OUT</text>
<text x="244.5" y="149.6">D+</text>
<text x="244.5" y="146.8">IGNA_OUT</text>
<text x="46" y="152.4">HEAT-</text>
<text x="55.7" y="150.7">6k8</text>
<text x="55.7" y="155.9">R79</text>
<text x="65.2" y="152.4">DIAHD</text>
<text x="124.9" y="151.9">C37</text>
<text x="192.1" y="152.4">MISO_BL</text>
<text x="192.1" y="155.1">SCK_BL</text>
<text x="207.1" y="150.4" transform="rotate(-90 207.1 150.4)">R54</text>
<text x="215.3" y="150.4" transform="rotate(-90 215.3 150.4)">R53</text>
<text x="244.5" y="155.1">VR-</text>
<text x="244.5" y="152.4">D-</text>
<text x="18.5" y="160.6">DIAHG</text>
<text x="31.4" y="159">R78</text>
<text x="46" y="160.6">AO3400A</text>
<text x="46" y="157.9">Q3</text>
<text x="98.4" y="157.9">IC5</text>
<text x="110.7" y="161.7">1k</text>
<text x="118.4" y="161.3">GND</text>
<text x="142.5" y="160.6">IC14</text>
<text x="204.7" y="161.3">GND</text>
<text x="244.5" y="160.6">BP_OUT</text>
<text x="244.5" y="157.9">IDV_OUT</text>
<text x="32" y="164.2">4k7</text>
<text x="60.5" y="167.4">GND</text>
<text x="87.4" y="163.4">AD_LMB</text>
<text x="108.6" y="166.9">R42</text>
<text x="244.5" y="163.4">TACH_OUT</text>
<text x="244.5" y="166.1">INJD_OUT</text>
<text x="36.1" y="170.3" transform="rotate(-90 36.1 170.3)">R80</text>
<text x="41.4" y="170.3" transform="rotate(-90 41.4 170.3)">100k</text>
<text x="102.8" y="168.5">1u</text>
<text x="102.8" y="174">C10</text>
<text x="131.3" y="171.7">IC13</text>
<text x="139.7" y="168.2">+5V</text>
<text x="244.5" y="168.9">INJC_OUT</text>
<text x="33.8" y="177.9">GND</text>
<text x="51.6" y="177.2">D+</text>
<text x="143.4" y="179.5">1n</text>
<text x="154.8" y="175.5">1k</text>
<text x="160.7" y="179.5">220n</text>
<text x="161.8" y="177.2">AD_BARO</text>
<text x="51.6" y="182.7">D-</text>
<text x="69.5" y="184.1">61000411921</text>
<text x="69.5" y="180.7">K1</text>
<text x="99.1" y="180.6">GND</text>
<text x="114.7" y="185.4">MPXH6400AC6T1</text>
<text x="142.9" y="185">C1</text>
<text x="152.7" y="180.7">R27</text>
<text x="160.7" y="185">C5</text>
<text x="51.6" y="188.2">USB+</text>
<text x="138.6" y="191.6">GND</text>
</g>
<g font-size="2.3" fill="#808080">
<text x="237.3" y="22.4">1</text>
<text x="244.9" y="22.4">3</text>
<text x="119.4" y="27.9">7</text>
<text x="125.8" y="29.1">REGIN</text>
<text x="146.4" y="29.1">RST</text>
<text x="156.1" y="27.9">9</text>
<text x="199.3" y="27.9">1</text>
<text x="205.7" y="29.1">ENA</text>
<text x="212.4" y="29.1">ENB</text>
<text x="222.3" y="27.9">8</text>
<text x="241.4" y="27.2" transform="rotate(-90 241.4 27.2)">2</text>
<text x="36.7" y="30.7">1</text>
<text x="36.7" y="33.4">3</text>
<text x="45.8" y="30.7">2</text>
<text x="45.8" y="33.4">4</text>
<text x="119.4" y="30.7">8</text>
<text x="125.8" y="31.9">VBUS</text>
<text x="139.8" y="34.7">SUSPEND</text>
<text x="156.1" y="33.4">12</text>
<text x="199.3" y="30.7">2</text>
<text x="199.3" y="33.4">3</text>
<text x="205.7" y="31.9">INA OUTA</text>
<text x="205.7" y="34.7">GND VCC</text>
<text x="222.3" y="33.4">6</text>
<text x="222.3" y="30.7">7</text>
<text x="36.7" y="36.2">5</text>
<text x="36.7" y="39">7</text>
<text x="36.7" y="41.7">9</text>
<text x="45.8" y="36.2">6</text>
<text x="45.8" y="39">8</text>
<text x="45.8" y="41.7">10</text>
<text x="119.4" y="36.2">6</text>
<text x="119.4" y="41.7">4</text>
<text x="125.8" y="37.4">VDD</text>
<text x="139.8" y="37.4">SUSPEND</text>
<text x="156.1" y="36.2">11</text>
<text x="156.1" y="41.7">2</text>
<text x="199.3" y="36.2">4</text>
<text x="205.7" y="37.4">INB OUTB</text>
<text x="222.3" y="36.2">5</text>
<text x="35.6" y="44.5">11</text>
<text x="45.8" y="44.5">12</text>
<text x="119.4" y="47.2">5</text>
<text x="125.8" y="42.9">D+</text>
<text x="146" y="45.7">DCD</text>
<text x="148.7" y="42.9">RI</text>
<text x="156.1" y="44.5">1</text>
<text x="156.1" y="47.2">28</text>
<text x="199.3" y="47.2">1</text>
<text x="222.3" y="47.2">8</text>
<text x="125.8" y="48.4">D-</text>
<text x="146.1" y="51.2">DSR</text>
<text x="146.2" y="48.4">DTR</text>
<text x="146.4" y="54">TXD</text>
<text x="156.1" y="50">27</text>
<text x="156.1" y="52.7">26</text>
<text x="199.3" y="50">2</text>
<text x="199.3" y="52.7">3</text>
<text x="205.7" y="48.4">ENA</text>
<text x="205.7" y="51.2">INA OUTA</text>
<text x="205.7" y="54">GND VCC</text>
<text x="212.4" y="48.4">ENB</text>
<text x="222.3" y="52.7">6</text>
<text x="222.3" y="50">7</text>
<text x="266.2" y="52.7" transform="rotate(-90 266.2 52.7)">2</text>
<text x="75.3" y="55.5">6</text>
<text x="75.3" y="58.3">5</text>
<text x="81.7" y="56.7">D1IN</text>
<text x="81.7" y="59.5">VBUS</text>
<text x="90.7" y="56.7">D1OUT</text>
<text x="93.5" y="59.5">GND</text>
<text x="103.7" y="58.3">2</text>
<text x="103.7" y="55.5">1</text>
<text x="116" y="58.3">EXP</text>
<text x="125.8" y="59.5">GND</text>
<text x="146.1" y="56.7">RXD</text>
<text x="146.4" y="59.5">RTS</text>
<text x="156.1" y="55.5">25</text>
<text x="156.1" y="58.3">24</text>
<text x="199.3" y="55.5">4</text>
<text x="205.7" y="56.7">INB OUTB</text>
<text x="222.3" y="55.5">5</text>
<text x="262.1" y="55.5">3</text>
<text x="269.7" y="55.5">1</text>
<text x="36.7" y="61">1</text>
<text x="36.7" y="63.8">3</text>
<text x="45.8" y="61">2</text>
<text x="45.8" y="63.8">4</text>
<text x="75.3" y="61">4</text>
<text x="81.7" y="62.2">D2IN</text>
<text x="90.7" y="62.2">D2OUT</text>
<text x="103.7" y="61">3</text>
<text x="119.4" y="61">3</text>
<text x="125.8" y="62.2">GND</text>
<text x="146.4" y="62.2">CTS</text>
<text x="156.1" y="61">23</text>
<text x="36.7" y="66.5">5</text>
<text x="45.8" y="66.5">6</text>
<text x="267.7" y="77.6">1</text>
<text x="267.7" y="80.3">2</text>
<text x="267.7" y="83.1">3</text>
<text x="271.9" y="78.8">1</text>
<text x="271.9" y="81.5">2</text>
<text x="267.7" y="85.8">4</text>
<text x="267.7" y="88.6">5</text>
<text x="271.9" y="84.3">3</text>
<text x="271.9" y="87">4</text>
<text x="271.9" y="89.8">5</text>
<text x="46.4" y="91.3">31</text>
<text x="46.4" y="94.1">32</text>
<text x="54.1" y="92.5">UN</text>
<text x="54.1" y="95.3">IP</text>
<text x="68" y="95.3">CF</text>
<text x="68" y="92.5">RF</text>
<text x="76.1" y="94.1">26</text>
<text x="76.1" y="91.3">27</text>
<text x="137.4" y="91.3">29</text>
<text x="145.1" y="92.5">PC6(/RESET)</text>
<text x="169" y="95.3">PC1(ADC1)</text>
<text x="169" y="92.5">PC0(ADC0)</text>
<text x="186.4" y="94.1">24</text>
<text x="186.4" y="91.3">23</text>
<text x="267.7" y="91.3">6</text>
<text x="267.7" y="94.1">7</text>
<text x="271.9" y="92.5">6</text>
<text x="271.9" y="95.3">7</text>
<text x="47.7" y="96.8">2</text>
<text x="47.7" y="99.6">3</text>
<text x="54.1" y="98.1">IA</text>
<text x="54.1" y="100.8">OSZ</text>
<text x="67.8" y="100.8">UP</text>
<text x="67.8" y="98.1">UA</text>
<text x="76.1" y="99.6">22</text>
<text x="76.1" y="96.8">23</text>
<text x="137.4" y="96.8">21</text>
<text x="137.4" y="99.6">20</text>
<text x="145.1" y="98.1">GND</text>
<text x="145.1" y="100.8">AREF</text>
<text x="169" y="100.8">PC3(ADC3)</text>
<text x="169" y="98.1">PC2(ADC2)</text>
<text x="186.4" y="99.6">26</text>
<text x="186.4" y="96.8">25</text>
<text x="267.7" y="96.8">8</text>
<text x="267.7" y="99.6">9</text>
<text x="271.9" y="98.1">8</text>
<text x="271.9" y="100.8">9</text>
<text x="47.7" y="102.4">4</text>
<text x="47.7" y="105.1">6</text>
<text x="47.7" y="107.9">7</text>
<text x="54.1" y="103.6">DIAHG</text>
<text x="54.1" y="106.3">DIAHD</text>
<text x="67.6" y="106.3">VM</text>
<text x="67.8" y="103.6">US</text>
<text x="76.1" y="107.9">19</text>
<text x="76.1" y="105.1">20</text>
<text x="76.1" y="102.4">21</text>
<text x="137.4" y="102.4">18</text>
<text x="145.1" y="103.6">AVCC</text>
<text x="163.6" y="103.6">PC4(ADC4/SDA)</text>
<text x="163.9" y="106.3">PC5(ADC5/SCL)</text>
<text x="186.4" y="107.9">19</text>
<text x="186.4" y="105.1">28</text>
<text x="186.4" y="102.4">27</text>
<text x="266.4" y="102.4">10</text>
<text x="266.4" y="107.9">12</text>
<text x="266.5" y="105.1">11</text>
<text x="271.9" y="103.6">10</text>
<text x="271.9" y="106.3">11</text>
<text x="46.4" y="113.4">10</text>
<text x="47.7" y="110.6">8</text>
<text x="54.1" y="109.1">RST</text>
<text x="54.1" y="111.8">RS</text>
<text x="66.2" y="109.1">VCC</text>
<text x="68" y="111.8">SS</text>
<text x="76.1" y="113.4">15</text>
<text x="76.1" y="110.6">17</text>
<text x="138.7" y="110.6">7</text>
<text x="145.1" y="111.8">PB6(XTAL1/TOSC1)</text>
<text x="175.1" y="111.8">ADC7</text>
<text x="175.1" y="109.1">ADC6</text>
<text x="186.4" y="110.6">22</text>
<text x="266.4" y="110.6">13</text>
<text x="266.4" y="113.4">14</text>
<text x="271.9" y="109.1">12</text>
<text x="271.9" y="111.8">13</text>
<text x="46.4" y="118.9">12</text>
<text x="46.6" y="116.1">11</text>
<text x="54.1" y="114.6">RM</text>
<text x="54.1" y="117.4">CM</text>
<text x="65.1" y="117.3">MISO</text>
<text x="65.1" y="114.6">MOSI</text>
<text x="76.1" y="118.9">13</text>
<text x="76.1" y="116.1">14</text>
<text x="138.7" y="116.1">8</text>
<text x="145.1" y="117.4">PB7(XTAL2/TOSC2)</text>
<text x="170.4" y="117.3">PD0(RXD)</text>
<text x="186.4" y="118.9">31</text>
<text x="186.4" y="116.1">30</text>
<text x="266.4" y="116.1">15</text>
<text x="266.4" y="118.9">16</text>
<text x="271.9" y="114.6">14</text>
<text x="271.9" y="117.4">15</text>
<text x="47.7" y="124.4">5</text>
<text x="54.1" y="120.1">UR</text>
<text x="54.1" y="125.6">VCCS</text>
<text x="66.3" y="120.1">SCK</text>
<text x="67.8" y="125.6">UB</text>
<text x="76.1" y="124.4">30</text>
<text x="138.7" y="124.4">3</text>
<text x="145.1" y="125.6">GND</text>
<text x="170.2" y="125.6">PD3(INT1)</text>
<text x="170.2" y="122.9">PD2(INT0)</text>
<text x="170.6" y="120.1">PD1(TXD)</text>
<text x="186.4" y="124.4">1</text>
<text x="186.4" y="121.7">32</text>
<text x="266.4" y="121.7">17</text>
<text x="266.4" y="124.4">18</text>
<text x="271.9" y="120.1">16</text>
<text x="271.9" y="122.9">17</text>
<text x="271.9" y="125.6">18</text>
<text x="46.4" y="129.9">29</text>
<text x="46.4" y="127.2">18</text>
<text x="54.1" y="131.1">GND</text>
<text x="54.1" y="128.4">VCCSS</text>
<text x="138.7" y="127.2">5</text>
<text x="138.7" y="129.9">4</text>
<text x="145.1" y="128.4">GND</text>
<text x="145.1" y="131.1">VCC</text>
<text x="167.1" y="128.4">PD4(XCK/T0)</text>
<text x="172.5" y="131.1">PD5(T1)</text>
<text x="186.4" y="129.9">9</text>
<text x="186.4" y="127.2">2</text>
<text x="266.4" y="127.2">19</text>
<text x="266.4" y="129.9">20</text>
<text x="271.9" y="128.4">19</text>
<text x="271.9" y="131.1">20</text>
<text x="46.4" y="132.7">28</text>
<text x="54.1" y="133.9">GNDS</text>
<text x="138.7" y="132.7">6</text>
<text x="145.1" y="133.9">VCC</text>
<text x="170.1" y="136.6">PD7(AIN1)</text>
<text x="170.1" y="133.9">PD6(AIN0)</text>
<text x="186.4" y="135.4">11</text>
<text x="186.4" y="132.7">10</text>
<text x="266.4" y="132.7">21</text>
<text x="266.4" y="135.4">22</text>
<text x="271.9" y="133.9">21</text>
<text x="271.9" y="136.6">22</text>
<text x="171.5" y="142.2">PB0(ICP)</text>
<text x="186.4" y="143.7">13</text>
<text x="186.4" y="140.9">12</text>
<text x="266.4" y="138.2">23</text>
<text x="266.4" y="140.9">24</text>
<text x="266.4" y="143.7">25</text>
<text x="271.9" y="139.4">23</text>
<text x="271.9" y="142.2">24</text>
<text x="96.7" y="146.5">4</text>
<text x="96.7" y="149.2">5</text>
<text x="101" y="147.7">SDA</text>
<text x="107.5" y="147.7">VCC</text>
<text x="115.3" y="149.2">2</text>
<text x="115.3" y="146.5">3</text>
<text x="165.3" y="147.7">PB2(SS/OC1B)</text>
<text x="169" y="144.9">PB1(OC1A)</text>
<text x="186.4" y="149.2">15</text>
<text x="186.4" y="146.5">14</text>
<text x="266.4" y="146.5">26</text>
<text x="266.4" y="149.2">27</text>
<text x="271.9" y="144.9">25</text>
<text x="271.9" y="147.7">26</text>
<text x="96.7" y="152">6</text>
<text x="101" y="150.4">SCL</text>
<text x="101" y="153.2">A0</text>
<text x="105.9" y="153.2">VOUT</text>
<text x="107.3" y="150.4">GND</text>
<text x="115.3" y="152">1</text>
<text x="164" y="150.4">PB3(MOSI/OC2)</text>
<text x="169.4" y="153.2">PB4(MISO)</text>
<text x="170.6" y="155.9">PB5(SCK)</text>
<text x="186.4" y="154.7">17</text>
<text x="186.4" y="152">16</text>
<text x="266.4" y="152">28</text>
<text x="266.4" y="154.7">29</text>
<text x="271.9" y="150.4">27</text>
<text x="271.9" y="153.2">28</text>
<text x="271.9" y="155.9">29</text>
<text x="266.4" y="157.5">30</text>
<text x="266.4" y="160.2">31</text>
<text x="271.9" y="158.7">30</text>
<text x="271.9" y="161.5">31</text>
<text x="266.4" y="163">32</text>
<text x="266.4" y="165.8">33</text>
<text x="271.9" y="164.2">32</text>
<text x="271.9" y="167">33</text>
<text x="63.7" y="171.3">1</text>
<text x="266.4" y="168.5">34</text>
<text x="271.9" y="169.7">34</text>
<text x="63.7" y="176.8">2</text>
<text x="128" y="178">VOUT</text>
<text x="129.6" y="175.2">VCC</text>
<text x="139.6" y="174">2</text>
<text x="139.6" y="179.5">3</text>
<text x="139.6" y="176.8">4</text>
<text x="63.7" y="182.3">3</text>
<text x="129.3" y="180.7">GND</text>
<text x="63.7" y="187.8">4</text>
</g>
</svg>
